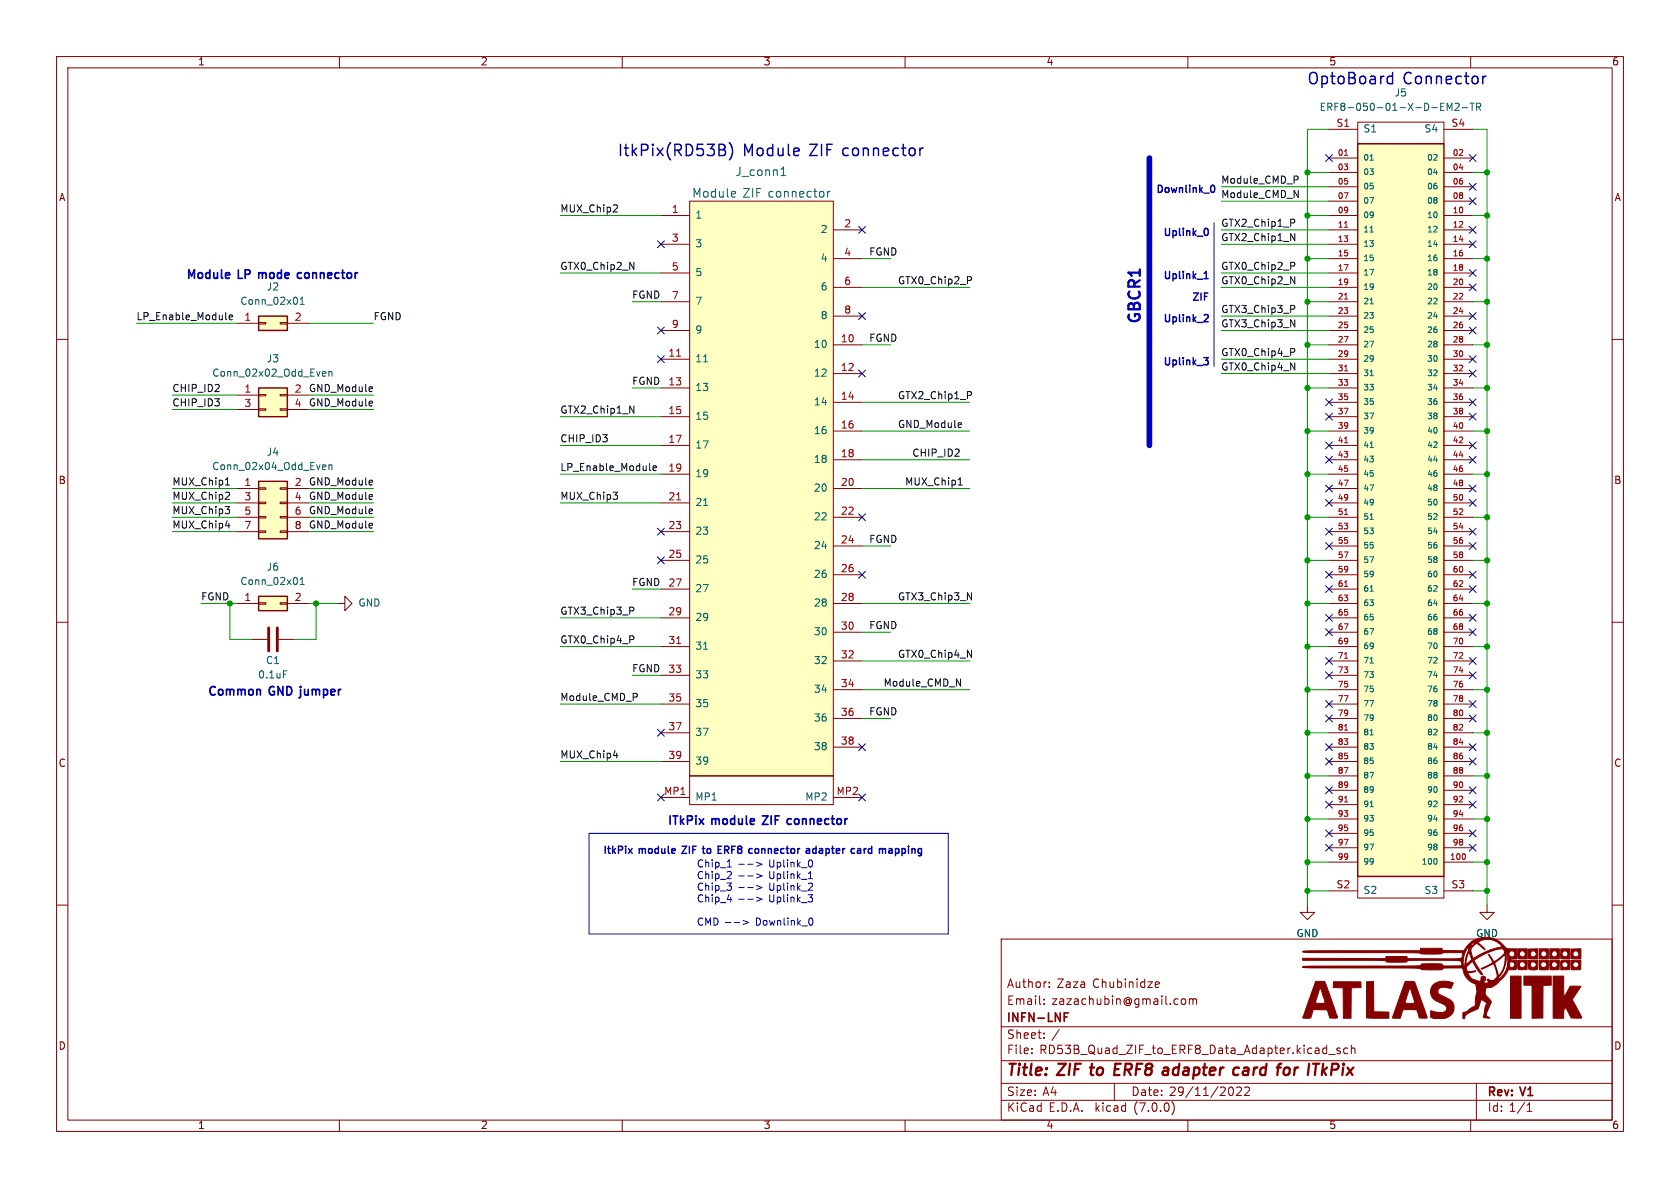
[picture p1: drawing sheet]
<svg xmlns="http://www.w3.org/2000/svg" width="297mm" height="210mm" viewBox="0 0 297 210" stroke-linecap="round" stroke-linejoin="round" font-family="sans-serif">
<g fill="none" stroke="#840000" stroke-width=".18">
<path d="M10 10h277v190h-277zM12 12h273v186h-273zM60 10v2M110 10v2M160 10v2M210 10v2M260 10v2M116.8 38.1h5.1M121.9 35.6h25.4v101.6h-25.4zM234.9 38.1h5.1M234.9 27.9h5.1M234.9 30.5h5.1"/>
<path d="M234.9 33h5.1M234.9 35.6h5.1M234.9 22.9h5.1M240 21.6h15.3v3.8h-15.3zM255.3 38.1h5M255.3 27.9h5M255.3 30.5h5M255.3 33h5M255.3 35.6h5M255.3 22.9h5M10 60h2M41.9 57.2h3.8"/>
<path d="M45.7 57h1.3v.3h-1.3zM49.5 57h1.3v.3h-1.3zM50.8 57.2h3.8M116.8 48.3h5.1M116.8 43.2h5.1M116.8 53.3h5.1M116.8 58.4h5.1M147.3 40.6h5.1M147.3 45.7h5.1M147.3 50.8h5.1M147.3 55.9h5.1M234.9 48.3h5.1"/>
<path d="M234.9 40.6h5.1M234.9 43.2h5.1M234.9 45.7h5.1M234.9 50.8h5.1M234.9 53.3h5.1M234.9 55.9h5.1M234.9 58.4h5.1M255.3 48.3h5M255.3 40.6h5M255.3 43.2h5M255.3 45.7h5M255.3 50.8h5"/>
<path d="M255.3 53.3h5M255.3 55.9h5M255.3 58.4h5M285 60h2M41.9 69.9h3.8M41.9 72.4h3.8M45.7 72.3h1.3v.2h-1.3zM45.7 69.7h1.3v.3h-1.3zM49.5 72.3h1.3v.2h-1.3zM49.5 69.7h1.3v.3h-1.3zM50.8 69.9h3.8M50.8 72.4h3.8"/>
<path d="M116.8 63.5h5.1M116.8 68.6h5.1M116.8 73.7h5.1M116.8 78.7h5.1M147.3 61h5.1M147.3 66h5.1M147.3 71.1h5.1M147.3 76.2h5.1M234.9 61h5.1M234.9 63.5h5.1M234.9 66h5.1M234.9 68.6h5.1"/>
<path d="M234.9 71.1h5.1M234.9 73.7h5.1M234.9 76.2h5.1M234.9 78.7h5.1M255.3 61h5M255.3 63.5h5M255.3 66h5M255.3 68.6h5M255.3 71.1h5M255.3 73.7h5M255.3 76.2h5M255.3 78.7h5"/>
<path d="M41.9 86.4h3.8M41.9 88.9h3.8M41.9 91.4h3.8M41.9 94h3.8M45.7 93.9h1.3v.2h-1.3zM45.7 91.3h1.3v.3h-1.3zM45.7 88.8h1.3v.2h-1.3zM45.7 86.2h1.3v.3h-1.3zM49.5 93.9h1.3v.2h-1.3zM49.5 91.3h1.3v.3h-1.3zM49.5 88.8h1.3v.2h-1.3zM49.5 86.2h1.3v.3h-1.3z"/>
<path d="M50.8 86.4h3.8M50.8 88.9h3.8M50.8 91.4h3.8M50.8 94h3.8M116.8 83.8h5.1M116.8 88.9h5.1M116.8 94h5.1M116.8 99.1h5.1M147.3 81.3h5.1M147.3 86.4h5.1M147.3 91.4h5.1M147.3 96.5h5.1"/>
<path d="M234.9 81.3h5.1M234.9 83.8h5.1M234.9 86.4h5.1M234.9 88.9h5.1M234.9 91.4h5.1M234.9 94h5.1M234.9 96.5h5.1M234.9 99.1h5.1M255.3 81.3h5M255.3 83.8h5M255.3 86.4h5M255.3 88.9h5"/>
<path d="M255.3 91.4h5M255.3 94h5M255.3 96.5h5M255.3 99.1h5M10 110h2M41.9 106.7h3.8M44.4 113h2.8M45.7 106.6h1.3v.2h-1.3zM49.3 113h2.8M49.5 106.6h1.3v.2h-1.3zM50.8 106.7h3.8M59.7 106.7h1.3v-1.3l1.2 1.3-1.2 1.3v-1.3"/>
<path d="M116.8 104.1h5.1M116.8 109.2h5.1M116.8 114.3h5.1M116.8 119.4h5.1M147.3 101.6h5.1M147.3 106.7h5.1M147.3 111.8h5.1M147.3 116.8h5.1M234.9 101.6h5.1M234.9 104.1h5.1M234.9 106.7h5.1M234.9 109.2h5.1"/>
<path d="M234.9 111.8h5.1M234.9 114.3h5.1M234.9 116.8h5.1M234.9 119.4h5.1M255.3 101.6h5M255.3 104.1h5M255.3 106.7h5M255.3 109.2h5M255.3 111.8h5M255.3 114.3h5M255.3 116.8h5M255.3 119.4h5"/>
<path d="M285 110h2M116.8 124.5h5.1M116.8 129.5h5.1M116.8 134.6h5.1M121.9 137.2h25.4v5h-25.4zM147.3 121.9h5.1M147.3 127h5.1M147.3 132.1h5.1M234.9 121.9h5.1M234.9 124.5h5.1M234.9 127h5.1M234.9 129.5h5.1"/>
<path d="M234.9 132.1h5.1M234.9 134.6h5.1M234.9 137.2h5.1M234.9 139.7h5.1M255.3 121.9h5M255.3 124.5h5M255.3 127h5M255.3 129.5h5M255.3 132.1h5M255.3 134.6h5M255.3 137.2h5M255.3 139.7h5"/>
<path d="M10 160h2M116.8 141h5.1M147.3 141h5.1M234.9 152.4h5.1M234.9 142.2h5.1M234.9 144.8h5.1M234.9 147.3h5.1M234.9 149.9h5.1M234.9 157.5h5.1M240 154.9h15.3v3.9h-15.3zM255.3 152.4h5M255.3 142.2h5"/>
<path d="M255.3 144.8h5M255.3 147.3h5M255.3 149.9h5M255.3 157.5h5M285 160h2M177 166h108v32h-108zM184.6 177.4v.2M184.6 176.6v.2M185.5 174.4v.2M185.5 173.6v.2M204.2 173.8l.2-.2h.3l.2 .2v.1l-.7 .2M204.2 174.3l.2 .3 .5-.1"/>
<path d="M208.9 176.7l.2-.1 .4 .1 .1 .6-.1 .2-.4 .1-.2-.2zM210.3 176.7l.4-.1 .2 .2M210.3 176.6v1M210.9 176.8l.2-.2h.4v1M210.9 176.8v.8M231.1 160v1.3h1.3l-1.3 1.3-1.2-1.3h1.2M262.9 160v1.3h1.3l-1.3 1.3-1.3-1.3h1.3M60 198v2M110 198v2M160 198v2M177 194.5h108M177 191.5h108"/>
<path d="M177 187.5h108M177 181.5h108M182.4 186.1v.2M182.4 185.3v.2M184.6 183.4v.2M184.6 182.6v.2M197 191.5v3M207.2 194.8a1.74 1.74 0 0 1 0 2.2M210 198v2M217.9 192.3l.1 .8-.1 .4-.2 .2M218.7 192.2h.5l.2 .1 .1 .3-1 1.1h1M220 192.3l.6-.1 .2 .1 .1 .3-.9 1.1h.9"/>
<path d="M234.9 186.4h1.1M236.9 185.3h-.4l-.2 .2 .1 .2 .5 .1v.4h-.6M238.3 185.3h-.5l-.3 .2v.5l.2 .2h.6M238.9 185.4l.2-.1h.4v1M238.9 184.8v1.5M260 198v2M261 191.5v6.5M270 196.5h.8M270 195.4l.4-.4v1.5"/>
</g>
<path d="M196.9 190h1M197.1 189h.6M197.2 188h.9M218.5 188.7l.6 .1M218.9 189.9l-.2 .1M219.8 189.4l-.1 .4 .2 .2M227.4 188.7l.5 .1 .1 .3v.6l-.5 .3M233.9 188l-.2 2M234 189.3l.4 .7M234.6 188.7l-.9 .8" fill="none" stroke="#840000" stroke-width=".4"/>
<path d="M188.1 179.8h.5" fill="none" stroke="#840000" stroke-width=".3"/>
<g fill="#ffffc2" stroke="#ffffc2" stroke-width=".18">
<path d="M121.9 35.6h25.4v101.6h-25.4z"/>
<path d="M45.7 68.6h5.1v5.1h-5.1z"/>
<path d="M45.7 55.9h5.1v2.5h-5.1z"/>
<path d="M45.7 85.1h5.1v10.2h-5.1z"/>
<path d="M240 25.4h15.3v129.5h-15.3z"/>
<path d="M45.7 105.4h5.1v2.6h-5.1z"/>
</g>
<g fill="none" stroke="#a90000" stroke-width=".18">
<path d="M237.7 27.5h.6M237.7 40.2h.6M237.7 52.9h.6M119.6 63h.7M237.7 65.6h.6M237.7 78.3h.6M119.6 88.4h.7M237.7 91h.6M119.6 113.8h.7M237.7 103.7h.6M237.7 116.4h.6M237.7 129.1h.6"/>
<path d="M237.7 141.8h.6"/>
</g>
<g fill="none" stroke="#006464" stroke-width=".18">
<path d="M254.7 19.5h.6M254.7 18.2h.6M255.8 19.5v-1.3l.5 1 .4-1v1.3M257.2 18.4l.5-.2 .3 .4-.8 .9h.8M258.5 19h1M259.9 18.2h.7M260.3 18.2v1.3M261 18.9h.7l.1-.2-.1-.3-.7-.2v1.3M261.3 18.9l.5 .6M129.8 33.8l.2 .4-.7 .1M130 34.8h-.2M138.1 31h.8"/>
<path d="M138.2 29.9l.3-.4v1.5M146.3 33.8v1M146.7 33.8l-.2 .1-.2 .2M53.1 53.8h.7M53.1 52.9l.3-.4v1.3M57.2 65.7h.3l.1 .3-.6 .1M57.5 66.4l-.3 .1M58.1 65.8l.2-.1h.3l.1 .8M58.1 65.7v.8M57.2 82.2h.3l.1 .3-.6 .1M57.5 83h-.3M58.1 82.2v.8"/>
<path d="M58.1 82.3l.2-.1h.3l.1 .8M50.1 118.6h.6M53.1 102.4l.3-.3v1.2M53.1 103.3h.7M254 151.9l.1 .2-.1 .6"/>
</g>
<path d="M240 25.4h15.3v129.5h-15.3zM45.7 55.9h5.1v2.5h-5.1zM45.7 68.6h5.1v5.1h-5.1zM45.7 85.1h5.1v10.2h-5.1zM45.7 105.4h5.1v2.6h-5.1z" fill="none" stroke="#840000" stroke-width=".25"/>
<g fill="#840000" stroke="#840000" stroke-width=".18">
<path d="M267 172.6h1.9v7.4h-1.9z"/>
<path d="M269.4 172.6h4.8v1.6h-1.4v5.8h-2v-5.8h-1.4z"/>
<path d="M235.8 173.5l4.8 .1v1h-1.7l-.1 5.4h-1.3l-.1-5.4h-1.7z"/>
<path d="M241.6 173.5h1.2l.1 5.4h2.6v1.1l-3.9-.1z"/>
<path d="M272.1 167.7h1.6v1.8h-1.6v-.9h.3a.55 .55 0 0 0 .8 .6 .55 .55 0 0 0 .1-1 .55 .55 0 0 0-.9 .4h-.3z"/>
<path d="M274 167.7h1.7v1.8h-1.7v-1h.3a.52 .52 0 0 0 .6 .6 .52 .52 0 0 0 .4-.8 .52 .52 0 0 0-.9 0l-.1 .2h-.3z"/>
<path d="M275.9 167.7h1.6v1.8l-1.6-.1v-.7h.2a.54 .54 0 0 0 .8 .4 .54 .54 0 0 0 .1-.9 .54 .54 0 0 0-.9 .3v.2h-.2z"/>
<path d="M274 169.8h1.7l-.1 1.6h-1.6v-.9h.3a.54 .54 0 0 0 .8 .5 .54 .54 0 0 0 .1-.9 .54 .54 0 0 0-.9 .2v.2h-.3z"/>
<path d="M275.9 169.9l.3-.1h1.3v1.6h-1.6v-.9h.2a.55 .55 0 0 0 .7 .6 .55 .55 0 0 0 .3-.9 .55 .55 0 0 0-.9 .1l-.1 .2h-.2z"/>
<path d="M268.3 169.8h1.7v1.6h-1.6l-.1-.9h.3a.54 .54 0 0 0 .6 .6 .54 .54 0 0 0 .4-.9 .54 .54 0 0 0-.9 0l-.1 .3h-.3z"/>
<path d="M268.3 167.7h1.7v1.8l-1.6-.1-.1-.7h.3a.55 .55 0 0 0 .6 .5 .55 .55 0 0 0 .4-.7 .55 .55 0 0 0-.7-.4l-.3 .6h-.3z"/>
<path d="M270.2 167.8l1.7-.1v1.8l-1.7-.1v-.8h.3a.55 .55 0 0 0 .8 .6 .55 .55 0 0 0 .1-.9 .55 .55 0 0 0-.9 .2v.1h-.3z"/>
<path d="M272.1 169.8h1.6v1.6h-1.5l-.1-.9h.3a.54 .54 0 0 0 .7 .5 .54 .54 0 0 0 .1-.9 .54 .54 0 0 0-.8 .3v.1h-.3z"/>
<path d="M277.7 167.8l1.8-.1v1.8l-1.7-.1-.1-.8h.3a.55 .55 0 0 0 .8 .6 .55 .55 0 0 0 .2-.9 .55 .55 0 0 0-.9 .2l-.1 .1h-.3z"/>
<path d="M277.7 169.8h1.8l-.1 1.6h-1.5l-.2-.9h.3a.53 .53 0 0 0 .7 .5 .53 .53 0 0 0 .4-.7 .54 .54 0 0 0-.6-.3 .54 .54 0 0 0-.5 .5h-.3z"/>
<path d="M270.2 169.8h1.7l-.2 1.6h-1.4l-.1-.9h.3a.54 .54 0 0 0 .6 .5 .54 .54 0 0 0 .5-.6 .55 .55 0 0 0-.6-.4 .55 .55 0 0 0-.5 .5h-.3z"/>
<path d="M274.6 172.6h1.8l.1 3.6 1.1-1.9 1.9 .1-1.6 2.3 1.8 3.2-2 .1-.9-1.9a1.05 1.05 0 0 0-.4 1.2v.7h-1.8z"/>
<path d="M253.3 174.1a3.5 3.5 0 0 1 3.6-.3l-.4 .9-.5-.1a1.36 1.36 0 0 0-1.8 .5v.4l.2 .2 1.2 .7a1.9 1.9 0 0 1 1.4 2.2 1.9 1.9 0 0 1-2.2 1.5l-1.2-.1-.7-.1v-1.2a3.7 3.7 0 0 0 2.6 .1l.3-.5a.87 .87 0 0 0-.8-.9l-.4-.1a1.94 1.94 0 0 1-1.3-3.2z"/>
<path d="M248.4 173.5h1.4l.3 .1 2.2 6.4h-1.4l-.4-1.4-1.2-.1h-1.3l-.4 1.5h-1.4l.9-2.6h2.5l.5-.1-.8-2.7-.9 2.8h-1.3z"/>
<path d="M232.6 173.5h1.6l2.3 6.3-.3 .2h-1.1l-.5-1.5h-2.4l-.4 1.3a2.06 2.06 0 0 1-1.5 .1l1-2.7h1.3a.6 .6 0 0 0 .8 .2l.8-.1v-.1l-.8-2.5-.8 2.5h-1.3z"/>
<path d="M230.3 168.2l2.6-.1h18.2v-.5h3.8l.1 .3 .2 .1 3.6 .1 .6-.9 .7 .1 .5-.5 .1-.1-.2-.1-.3 .3-.2 .3h-.6l.8-.7h.8l.4-.3-.5 .3-.7-.1a4.4 4.4 0 0 1 6.1 1.2l1.8 .1v1.8l-1.2 .1 .2 .1 1 .1v1.4l-.2 .2h-1.2a6.7 6.7 0 0 1-1.7 2.2 2.6 2.6 0 0 1-2.2 1 1.4 1.4 0 0 0 .5 2.1l.4 .4-1 2.4 .7 .5-1.2-.2 .2-.5a3.5 3.5 0 0 1 .5-2l-1-.6-.5 1.4-.3 .3a4.5 4.5 0 0 0-2.1 1.2l-.1 .5-.3-.1v-.8l.2-.3a2.34 2.34 0 0 0 1.4-.8l.6-.3 .1-1.4a3.4 3.4 0 0 0 0-2.4 3.2 3.2 0 0 1-2.3-2.9h-3.4l-.2 .1v.2h-.5l-3.3-.1a.85 .85 0 0 0-1-.1l-19.9-.2h28.9a.8 .8 0 0 0 .4 .8 .8 .8 0 0 0 .9-.1l.4-.1-1.4 .5a2.27 2.27 0 0 0 2.3 1.3l.2-.8a.45 .45 0 0 1 .6 .2 .69 .69 0 0 1-.3 .8l.5 .2 .4-.1-.1-.2h1.2l.3-.3-.5 .3h-1l-.2-.3 .3-.1a.77 .77 0 0 0 1.2-.1l.5 .1 .4-.3a3.6 3.6 0 0 0 1.2-2.1h.4v.2a.53 .53 0 0 0 .7 0 .53 .53 0 0 0 .1-.7 .53 .53 0 0 0-.8-.1v.6h-.4v-1.2l-.1-.9h.3v.1a.53 .53 0 0 0 .9 .4 .53 .53 0 0 0-.1-.9 .53 .53 0 0 0-.8 .4l-.5-.1a5.6 5.6 0 0 1-1.3 4.5h-.5l.1-.1a2.51 2.51 0 0 0-.3-2.2l-.2-.3-2.1 .9 1.8-1h.5l.8 2.1a4.1 4.1 0 0 0 1-3.5l-1.8 1.4h-.5l.2-.2-.1-.2-.6-1.2 .9 1.3a4.2 4.2 0 0 0 1.9-1.6l-.3-.7a10.4 10.4 0 0 0-5.1 2.1l1.5 2.5h-.2l-.3-.4-1.3-1.9-1.1 1-28.9-.1 .3-.1h1.7l18.4-.1a.46 .46 0 0 0 .6-.3h3.5a.72 .72 0 0 0 1 .4l2.6-.1-.1-.8-.4-.1h.8v.8l.2 .2 .1-.5 .3 .1 .9-.8-.5-1.2-.3 .7-.2 1.2h-.2l.1-.8 .5-1.5h.4l.5 1.4a14.3 14.3 0 0 1 5-2.1 2.88 2.88 0 0 0-4.2-.6l1.3 1.2-1.6-1.1a1.79 1.79 0 0 0-1 1.2h-.4v-.5a3 3 0 0 0-.9 2.3h-9.2h-.6l-.4 .3h-2.2h-1l-.5-.3h-.8h-13.7v-.4l14.7 .1v-.4h3.7l.1 .4h6.7a6.9 6.9 0 0 0 2.9-.2l.2-.9h-3.2l-.5 .1a5.7 5.7 0 0 1-2.5 .2l-2.4-.3h-10.8a70.2 70.2 0 0 1-8.9-.1z"/>
</g>
<path d="M47.5 111v4.1M49 111v4.1" fill="none" stroke="#840000" stroke-width=".51"/>
<g fill="none" stroke="#0f0f0f" stroke-width=".18">
<path d="M108.4 37.5h.8M109.1 36.3v.4M228.8 33.7l.7 1.2v-1.2M228.8 38.8l.1 .2-.1 .3M229.4 31.2l.1 .2-.1 .3M40.5 56.1l.6-.1v-.3h-.4l-.2 .2 .1 .6h.5M111.3 46.4l.8 1.2v-1.2M171.6 49l.2 .1-.2 .4M228.2 41.3l.7 1.3v-1.3M228.2 48.9l.7 1.3v-1.3M228.2 56.5l.7 1.3v-1.3M228.8 46.4l.1 .2-.1 .4"/>
<path d="M228.8 54l.1 .2-.1 .4M111.3 71.8l.8 1.2v-1.2M171.6 69.3l.2 .2-.2 .3M228.2 64.1l.7 1.3v-1.3M228.8 61.7l.1 .1-.1 .4M39.8 89.5h.8l-.4 .5M39.8 88.3h.8M39.9 85.7h.7M39.9 92.9h.7M40.5 90.1v.6M40.5 87.1v.4M108.4 87h.8l-.5 .5"/>
<path d="M109.1 87.6v.6M115.4 82.8l.7-.1-.1-.3-.4-.1-.2 .2 .1 .6h.5M169.4 85.7h.7M111.9 112.5l.2 .1-.2 .4M111.9 107.4l.2 .2-.2 .3M171 104.8l.8 1.3v-1.3M171 114.9l.8 1.3v-1.3M108.4 133.6h.8M112.5 122.6l.2 .2-.2 .4M169.1 120l.7 1.3v-1.3"/>
</g>
<path d="M53.1 48.2h-.2l-.3 .3v.6l.5 .1M134.8 144.2h1l-1 1.5h1M139.2 145.6l.5 .1M139.7 144.7l-.5 .2" fill="none" stroke="#0000c2" stroke-width=".3"/>
<g fill="none" stroke="#0000c2" stroke-width=".18">
<path d="M214.6 39.4v25.4M104.1 147.3h63.5v17.8h-63.5zM128.6 153.3h.7M128.6 159h.8M133.7 152.4l1 .4-1 .3M133.7 154.5l1 .3-1 .4M133.7 156.5l1 .4-1 .4M133.7 158.6l1 .4-1 .3M142.9 158.2h.7l-.4 .5M142.9 155.3h.7M143.3 154.1v1.2M143.4 156.1l.2 .3v.3l-.7 .7h.7"/>
<path d="M143.4 158.7l.2 .2v.3l-.2 .2M143.5 152.1l.1 .4-.1 .7M131.4 162.7l1 .4-1 .3M143.3 162.3a.68 .68 0 0 1 .4 .6 .68 .68 0 0 1-.4 .7"/>
</g>
<g fill="none" stroke="#0000c2" stroke-width=".25">
<path d="M128.9 25.2a2.29 2.29 0 0 1 0 3.1M212.9 49.3h.7M120.5 149.6h.9l-.9 1.3h.9M124.1 150h.5M124.3 150.7l.3 .2M127 149.6h.6M127 150.9h.6M133.5 150.1v.6M144.2 150h-.3l-.2 .2v.5l.5 .2M151.6 150.1h.5l.1 .8M152.2 150.3l-.5 .1-.1 .2 .1 .3 .5-.1M157.1 150.7l.2 .2 .4-.1"/>
<path d="M157.2 150.1h.4l.1 .8M157.7 150.3l-.4 .1-.2 .2"/>
</g>
<path d="M203.2 27.9v50.8" fill="none" stroke="#0000c2" stroke-width="1"/>
<g fill="none" stroke="#009600" stroke-width=".18">
<path d="M99.1 38.1h17.7M215.9 35.6h19M215.9 33h19M231.1 38.1h3.8M231.1 30.5h3.8M234.9 22.9h-3.8v137.1M260.3 38.1h2.6M260.3 22.9h2.6v137.1M260.3 30.5h2.6M24.1 57.2h17.8M54.6 57.2h11.4M99.1 48.3h17.7"/>
<path d="M111.8 53.3h5M152.4 50.8h19M152.4 45.7h5.1M215.9 43.2h19M215.9 40.6h19M215.9 55.9h19M215.9 58.4h19M215.9 50.8h19M215.9 48.3h19M231.1 45.7h3.8M231.1 53.3h3.8M260.3 45.7h2.6"/>
<path d="M260.3 53.3h2.6M30.5 69.9h11.4M30.5 72.4h11.4M54.6 69.9h11.4M54.6 72.4h11.4M99.1 73.7h17.7M99.1 78.7h17.7M111.8 68.6h5M152.4 76.2h19M152.4 71.1h19M152.4 61h5.1M215.9 66h19"/>
<path d="M215.9 63.5h19M231.1 76.2h3.8M231.1 61h3.8M231.1 68.6h3.8M260.3 76.2h2.6M260.3 61h2.6M260.3 68.6h2.6M30.5 86.4h11.4M30.5 88.9h11.4M30.5 91.4h11.4M30.5 94h11.4M54.6 86.4h11.4"/>
<path d="M54.6 88.9h11.4M54.6 91.4h11.4M54.6 94h11.4M99.1 88.9h17.7M99.1 83.8h17.7M152.4 81.3h19M152.4 96.5h5.1M152.4 86.4h19M231.1 91.4h3.8M231.1 83.8h3.8M231.1 99.1h3.8M260.3 91.4h2.6"/>
<path d="M260.3 83.8h2.6M260.3 99.1h2.6M35.6 106.7h6.3M40.6 106.7v6.3h3.8M54.6 106.7h5.1M55.9 106.7v6.3h-3.8M99.1 114.3h17.7M99.1 109.2h17.7M111.8 119.4h5M111.8 104.1h5M152.4 106.7h19M152.4 111.8h5.1"/>
<path d="M152.4 116.8h19M231.1 106.7h3.8M231.1 114.3h3.8M260.3 106.7h2.6M260.3 114.3h2.6M99.1 124.5h17.7M99.1 134.6h17.7M152.4 121.9h19M152.4 127h5.1M231.1 121.9h3.8M231.1 137.2h3.8M231.1 129.5h3.8"/>
<path d="M260.3 121.9h2.6M260.3 137.2h2.6M260.3 129.5h2.6M231.1 144.8h3.8M231.1 152.4h3.8M231.1 157.5h3.8M260.3 144.8h2.6M260.3 152.4h2.6M260.3 157.5h2.6"/>
</g>
<g fill="none" stroke="#000084" stroke-width=".18">
<path d="M234.3 27.3l1.3 1.2M235.6 27.3l-1.3 1.2M259.7 35l1.3 1.2M259.7 27.3l1.3 1.2M259.7 32.4l1.3 1.2M261 32.4l-1.3 1.2M261 35l-1.3 1.2M261 27.3l-1.3 1.2M116.2 42.6l1.2 1.2M116.2 57.8l1.2 1.2M117.4 42.6l-1.2 1.2M117.4 57.8l-1.2 1.2"/>
<path d="M151.8 55.3l1.2 1.2M151.8 40l1.2 1.2M153 55.3l-1.2 1.2M153 40l-1.2 1.2M259.7 42.6l1.3 1.2M259.7 40l1.3 1.2M259.7 55.3l1.3 1.2M259.7 57.8l1.3 1.2M259.7 50.2l1.3 1.2M259.7 47.7l1.3 1.2M261 55.3l-1.3 1.2M261 42.6l-1.3 1.2"/>
<path d="M261 40l-1.3 1.2M261 47.7l-1.3 1.2M261 57.8l-1.3 1.2M261 50.2l-1.3 1.2M116.2 62.9l1.2 1.2M117.4 62.9l-1.2 1.2M151.8 65.4l1.2 1.2M153 65.4l-1.2 1.2M234.3 78.1l1.3 1.2M234.3 70.5l1.3 1.2M234.3 73.1l1.3 1.2M235.6 78.1l-1.3 1.2"/>
<path d="M235.6 70.5l-1.3 1.2M235.6 73.1l-1.3 1.2M259.7 73.1l1.3 1.2M259.7 78.1l1.3 1.2M259.7 65.4l1.3 1.2M259.7 62.9l1.3 1.2M259.7 70.5l1.3 1.2M261 73.1l-1.3 1.2M261 78.1l-1.3 1.2M261 70.5l-1.3 1.2M261 65.4l-1.3 1.2M261 62.9l-1.3 1.2"/>
<path d="M116.2 98.5l1.2 1.2M116.2 93.4l1.2 1.2M117.4 98.5l-1.2 1.2M117.4 93.4l-1.2 1.2M151.8 90.8l1.2 1.2M153 90.8l-1.2 1.2M234.3 95.9l1.3 1.2M234.3 85.8l1.3 1.2M234.3 80.7l1.3 1.2M234.3 93.4l1.3 1.2M234.3 88.3l1.3 1.2M235.6 95.9l-1.3 1.2"/>
<path d="M235.6 85.8l-1.3 1.2M235.6 80.7l-1.3 1.2M235.6 88.3l-1.3 1.2M235.6 93.4l-1.3 1.2M259.7 88.3l1.3 1.2M259.7 80.7l1.3 1.2M259.7 85.8l1.3 1.2M259.7 95.9l1.3 1.2M259.7 93.4l1.3 1.2M261 88.3l-1.3 1.2M261 80.7l-1.3 1.2M261 85.8l-1.3 1.2"/>
<path d="M261 95.9l-1.3 1.2M261 93.4l-1.3 1.2M151.8 101l1.2 1.2M153 101l-1.2 1.2M234.3 101l1.3 1.2M234.3 103.5l1.3 1.2M234.3 118.8l1.3 1.2M234.3 116.2l1.3 1.2M234.3 108.6l1.3 1.2M234.3 111.2l1.3 1.2M235.6 103.5l-1.3 1.2M235.6 101l-1.3 1.2"/>
<path d="M235.6 118.8l-1.3 1.2M235.6 116.2l-1.3 1.2M235.6 108.6l-1.3 1.2M235.6 111.2l-1.3 1.2M259.7 111.2l1.3 1.2M259.7 108.6l1.3 1.2M259.7 103.5l1.3 1.2M259.7 118.8l1.3 1.2M259.7 116.2l1.3 1.2M259.7 101l1.3 1.2M261 108.6l-1.3 1.2M261 101l-1.3 1.2"/>
<path d="M261 111.2l-1.3 1.2M261 103.5l-1.3 1.2M261 116.2l-1.3 1.2M261 118.8l-1.3 1.2M116.2 128.9l1.2 1.2M117.4 128.9l-1.2 1.2M151.8 131.5l1.2 1.2M153 131.5l-1.2 1.2M234.3 134l1.3 1.2M234.3 126.4l1.3 1.2M234.3 139.1l1.3 1.2M234.3 131.5l1.3 1.2"/>
<path d="M234.3 123.9l1.3 1.2M235.6 134l-1.3 1.2M235.6 126.4l-1.3 1.2M235.6 139.1l-1.3 1.2M235.6 131.5l-1.3 1.2M235.6 123.9l-1.3 1.2M259.7 134l1.3 1.2M259.7 126.4l1.3 1.2M259.7 131.5l1.3 1.2M259.7 123.9l1.3 1.2M259.7 139.1l1.3 1.2M261 134l-1.3 1.2"/>
<path d="M261 126.4l-1.3 1.2M261 131.5l-1.3 1.2M261 123.9l-1.3 1.2M261 139.1l-1.3 1.2M116.2 140.4l1.2 1.2M117.4 140.4l-1.2 1.2M151.8 140.4l1.2 1.2M153 140.4l-1.2 1.2M234.3 146.7l1.3 1.2M234.3 149.3l1.3 1.2M234.3 141.6l1.3 1.2M235.6 146.7l-1.3 1.2"/>
<path d="M235.6 149.3l-1.3 1.2M235.6 141.6l-1.3 1.2M259.7 146.7l1.3 1.2M259.7 149.3l1.3 1.2M259.7 141.6l1.3 1.2M261 146.7l-1.3 1.2M261 149.3l-1.3 1.2M261 141.6l-1.3 1.2"/>
</g>
<g fill="#009600" stroke="#009600" stroke-width=".18">
<circle cx="231.1" cy="83.8" r=".46"/>
<circle cx="231.1" cy="61" r=".46"/>
<circle cx="231.1" cy="76.2" r=".46"/>
<circle cx="231.1" cy="68.6" r=".46"/>
<circle cx="231.1" cy="30.5" r=".46"/>
<circle cx="231.1" cy="38.1" r=".46"/>
<circle cx="231.1" cy="45.7" r=".46"/>
<circle cx="40.6" cy="106.7" r=".46"/>
<circle cx="55.9" cy="106.7" r=".46"/>
<circle cx="231.1" cy="53.3" r=".46"/>
<circle cx="262.9" cy="91.4" r=".46"/>
<circle cx="262.9" cy="83.8" r=".46"/>
<circle cx="262.9" cy="76.2" r=".46"/>
<circle cx="262.9" cy="61" r=".46"/>
<circle cx="262.9" cy="68.6" r=".46"/>
<circle cx="262.9" cy="106.7" r=".46"/>
<circle cx="231.1" cy="91.4" r=".46"/>
<circle cx="262.9" cy="114.3" r=".46"/>
<circle cx="262.9" cy="121.9" r=".46"/>
<circle cx="262.9" cy="99.1" r=".46"/>
<circle cx="231.1" cy="114.3" r=".46"/>
<circle cx="262.9" cy="137.2" r=".46"/>
<circle cx="262.9" cy="144.8" r=".46"/>
<circle cx="262.9" cy="129.5" r=".46"/>
<circle cx="262.9" cy="157.5" r=".46"/>
<circle cx="262.9" cy="152.4" r=".46"/>
<circle cx="231.1" cy="137.2" r=".46"/>
<circle cx="231.1" cy="129.5" r=".46"/>
<circle cx="231.1" cy="99.1" r=".46"/>
<circle cx="231.1" cy="106.7" r=".46"/>
<circle cx="231.1" cy="121.9" r=".46"/>
<circle cx="231.1" cy="157.5" r=".46"/>
<circle cx="231.1" cy="144.8" r=".46"/>
<circle cx="231.1" cy="152.4" r=".46"/>
<circle cx="262.9" cy="45.7" r=".46"/>
<circle cx="262.9" cy="38.1" r=".46"/>
<circle cx="262.9" cy="53.3" r=".46"/>
<circle cx="262.9" cy="30.5" r=".46"/>
</g>
<g font-size="2.8" fill="#0000c2">
<text x="231.1" y="15.2">OptoBoard</text>
<text x="248.1" y="15.2">Connector</text>
<text x="109.2" y="27.9">ItkPix(RD53B)</text>
<text x="131.4" y="27.9">Module</text>
<text x="143.3" y="27.9">ZIF connector</text>
<text x="201.9" y="57.2" transform="rotate(-90 201.9 57.2)">GBCR1</text>
</g>
<g font-size="2.8" fill="#840000">
<text x="178" y="190.8">Title:</text>
<text x="187.1" y="190.8">ZIF to</text>
<text x="198.3" y="190.8">ERF8 adapter</text>
<text x="220.5" y="190.8">card</text>
<text x="228.9" y="190.8">for</text>
<text x="234.9" y="190.8">ITkPix</text>
</g>
<g font-size="2.1" fill="#006464">
<text x="122.3" y="35.2">Module</text>
<text x="130" y="31.4">J_conn1</text>
<text x="131.3" y="35.2">ZIF connector</text>
</g>
<g font-size="2.1" fill="#0000c2">
<text x="33" y="49.5">Module</text>
<text x="42.2" y="49.5">LP mode</text>
<text x="53.6" y="49.5">connector</text>
<text x="36.8" y="123.2">Common</text>
<text x="47.8" y="123.2">GND jumper</text>
<text x="118.1" y="146.1">ITkPix</text>
<text x="126" y="146.1">module</text>
<text x="135.5" y="146.1">ZIF</text>
<text x="140.2" y="146.1">connector</text>
</g>
<g font-size="2.1" fill="#840000">
<text x="178" y="177.9">Email:</text>
<text x="178" y="174.9">Author:</text>
<text x="185.9" y="177.9">zazachubin@gmail.com</text>
<text x="186.8" y="174.9">Zaza</text>
<text x="193.2" y="174.9">Chubinidze</text>
<text x="178" y="183.9">Sheet:</text>
<text x="178" y="181.1">INFN-LNF</text>
<text x="185.9" y="183.9">/</text>
<text x="178" y="186.6">File:</text>
<text x="183.8" y="186.6">RD53B_Quad_ZIF_to_ERF8_Data_Adapter.kicad_sch</text>
<text x="178" y="196.8">KiCad</text>
<text x="178" y="194">Size:</text>
<text x="184.3" y="194">A4</text>
<text x="185.4" y="196.8">E.D.A.</text>
<text x="193.7" y="196.8">kicad</text>
<text x="200" y="194">Date:</text>
<text x="200.6" y="196.8">(7.0.0)</text>
<text x="206.7" y="194">29/11/2022</text>
<text x="263" y="194.2">Rev:</text>
<text x="263" y="196.8">Id: 1/1</text>
<text x="269" y="194.2">V1</text>
</g>
<g font-size="1.8" fill="#840000">
<text x="35" y="11.8">1</text>
<text x="85" y="11.8">2</text>
<text x="135" y="11.8">3</text>
<text x="185" y="11.8">4</text>
<text x="235" y="11.8">5</text>
<text x="285" y="11.8">6</text>
<text x="10.4" y="35.8">A</text>
<text x="285.4" y="35.8">A</text>
<text x="10.3" y="85.8">B</text>
<text x="285.3" y="85.8">B</text>
<text x="10.3" y="135.8">C</text>
<text x="285.3" y="135.8">C</text>
<text x="10.3" y="185.8">D</text>
<text x="285.3" y="185.8">D</text>
<text x="35" y="199.8">1</text>
<text x="85" y="199.8">2</text>
<text x="135" y="199.8">3</text>
<text x="185" y="199.8">4</text>
<text x="235" y="199.8">5</text>
<text x="285" y="199.8">6</text>
</g>
<g font-size="1.8" fill="#006464">
<text x="246.5" y="17.3">J5</text>
<text x="233.2" y="19.9">ERF8-050-01-X-D-EM2-TR</text>
<text x="241" y="23.7">S1</text>
<text x="251.7" y="23.7">S4</text>
<text x="122.9" y="38.9">1</text>
<text x="145" y="41.5">2</text>
<text x="122.9" y="44">3</text>
<text x="145" y="46.5">4</text>
<text x="47.1" y="51.6">J2</text>
<text x="122.9" y="49.1">5</text>
<text x="145" y="51.6">6</text>
<text x="42.4" y="54.2">Conn_02x01</text>
<text x="122.9" y="54.2">7</text>
<text x="122.9" y="59.2">9</text>
<text x="145" y="56.7">8</text>
<text x="47.1" y="64.3">J3</text>
<text x="122.9" y="64.3">11</text>
<text x="143.8" y="61.8">10</text>
<text x="37.5" y="66.9">Conn_02x02_Odd_Even</text>
<text x="122.9" y="69.4">13</text>
<text x="143.8" y="66.9">12</text>
<text x="143.8" y="71.9">14</text>
<text x="122.9" y="74.5">15</text>
<text x="143.8" y="77">16</text>
<text x="37.5" y="83.4">Conn_02x04_Odd_Even</text>
<text x="47.1" y="80.8">J4</text>
<text x="122.9" y="79.6">17</text>
<text x="143.8" y="82.1">18</text>
<text x="122.9" y="84.6">19</text>
<text x="122.9" y="89.7">21</text>
<text x="143.8" y="87.2">20</text>
<text x="122.9" y="94.8">23</text>
<text x="143.8" y="92.3">22</text>
<text x="47.1" y="101.2">J6</text>
<text x="122.9" y="99.9">25</text>
<text x="143.8" y="97.3">24</text>
<text x="42.4" y="103.7">Conn_02x01</text>
<text x="63.3" y="107.5">GND</text>
<text x="122.9" y="105">27</text>
<text x="143.8" y="102.4">26</text>
<text x="143.8" y="107.5">28</text>
<text x="122.9" y="110">29</text>
<text x="143.8" y="112.6">30</text>
<text x="47" y="117.7">C1</text>
<text x="122.9" y="115.1">31</text>
<text x="143.8" y="117.7">32</text>
<text x="45.6" y="120.2">0.1uF</text>
<text x="122.9" y="120.2">33</text>
<text x="122.9" y="125.3">35</text>
<text x="143.8" y="122.7">34</text>
<text x="122.9" y="130.4">37</text>
<text x="143.8" y="127.8">36</text>
<text x="122.9" y="135.4">39</text>
<text x="143.8" y="132.9">38</text>
<text x="122.9" y="141.8">MP1</text>
<text x="142.2" y="141.8">MP2</text>
<text x="241" y="158.3">S2</text>
<text x="251.7" y="158.3">S3</text>
<text x="229.1" y="165.9">GND</text>
<text x="260.9" y="165.9">GND</text>
</g>
<g font-size="1.8" fill="#a90000">
<text x="236.2" y="22.6">S1</text>
<text x="256.5" y="22.6">S4</text>
<text x="118.7" y="37.8">1</text>
<text x="149.2" y="40.4">2</text>
<text x="118.7" y="42.9">3</text>
<text x="149.2" y="45.5">4</text>
<text x="118.7" y="48">5</text>
<text x="118.7" y="53.1">7</text>
<text x="149.2" y="50.5">6</text>
<text x="43.1" y="56.9">1</text>
<text x="52" y="56.9">2</text>
<text x="118.7" y="58.2">9</text>
<text x="149.2" y="55.6">8</text>
<text x="118.1" y="63.2">11</text>
<text x="148.6" y="60.7">10</text>
<text x="148.6" y="65.8">12</text>
<text x="43.1" y="69.6">1</text>
<text x="52" y="69.6">2</text>
<text x="118.1" y="68.3">13</text>
<text x="148.6" y="70.9">14</text>
<text x="43.1" y="72.1">3</text>
<text x="52" y="72.1">4</text>
<text x="118.1" y="73.4">15</text>
<text x="148.6" y="75.9">16</text>
<text x="118.1" y="78.5">17</text>
<text x="118.1" y="83.6">19</text>
<text x="148.6" y="81">18</text>
<text x="43.1" y="86.1">1</text>
<text x="43.1" y="88.6">3</text>
<text x="52" y="86.1">2</text>
<text x="52" y="88.6">4</text>
<text x="118.1" y="88.6">21</text>
<text x="148.6" y="86.1">20</text>
<text x="43.1" y="91.2">5</text>
<text x="43.1" y="93.7">7</text>
<text x="52" y="91.2">6</text>
<text x="52" y="93.7">8</text>
<text x="118.1" y="93.7">23</text>
<text x="148.6" y="91.2">22</text>
<text x="118.1" y="98.8">25</text>
<text x="148.6" y="96.3">24</text>
<text x="148.6" y="101.3">26</text>
<text x="43.1" y="106.4">1</text>
<text x="52" y="106.4">2</text>
<text x="118.1" y="103.9">27</text>
<text x="148.6" y="106.4">28</text>
<text x="118.1" y="109">29</text>
<text x="148.6" y="111.5">30</text>
<text x="118.1" y="114">31</text>
<text x="118.1" y="119.1">33</text>
<text x="148.6" y="116.6">32</text>
<text x="118.1" y="124.2">35</text>
<text x="148.6" y="121.7">34</text>
<text x="118.1" y="129.3">37</text>
<text x="148.6" y="126.7">36</text>
<text x="148.6" y="131.8">38</text>
<text x="118.1" y="134.4">39</text>
<text x="117.4" y="140.7">MP1</text>
<text x="147.8" y="140.7">MP2</text>
<text x="236.2" y="157.2">S2</text>
<text x="256.5" y="157.2">S3</text>
</g>
<g font-size="1.8" fill="#0000c2">
<text x="204.5" y="34.3">Downlink_0</text>
<text x="205.7" y="41.9">Uplink_0</text>
<text x="205.7" y="49.5">Uplink_1</text>
<text x="210.8" y="53.3">ZIF</text>
<text x="205.7" y="57.2">Uplink_2</text>
<text x="205.7" y="64.8">Uplink_3</text>
<text x="106.7" y="151.1">ItkPix</text>
<text x="113.1" y="151.1">module</text>
<text x="121.1" y="151.1">ZIF</text>
<text x="123.2" y="153.5">Chip_1</text>
<text x="123.2" y="155.6">Chip_2</text>
<text x="125.2" y="151.1">to</text>
<text x="128.2" y="151.1">ERF8</text>
<text x="130.4" y="153.5">--&gt;</text>
<text x="130.4" y="155.6">--&gt;</text>
<text x="134" y="151.1">connector</text>
<text x="136" y="153.5">Uplink_0</text>
<text x="136" y="155.6">Uplink_1</text>
<text x="144.6" y="151.1">adapter</text>
<text x="152.9" y="151.1">card</text>
<text x="158.2" y="151.1">mapping</text>
<text x="123.2" y="157.7">Chip_3</text>
<text x="123.2" y="159.7">Chip_4</text>
<text x="130.4" y="157.7">--&gt;</text>
<text x="130.4" y="159.7">--&gt;</text>
<text x="136" y="157.7">Uplink_2</text>
<text x="136" y="159.7">Uplink_3</text>
<text x="123.2" y="163.8">CMD --&gt;</text>
<text x="133.7" y="163.8">Downlink_0</text>
</g>
<g font-size="1.8" fill="#0f0f0f">
<text x="215.9" y="35.2">Module_CMD_N</text>
<text x="215.9" y="32.7">Module_CMD_P</text>
<text x="99.1" y="37.8">MUX_Chip2</text>
<text x="215.9" y="40.3">GTX2_Chip1_P</text>
<text x="99.1" y="47.9">GTX0_Chip2_N</text>
<text x="153.7" y="45.4">FGND</text>
<text x="215.9" y="42.8">GTX2_Chip1_N</text>
<text x="215.9" y="47.9">GTX0_Chip2_P</text>
<text x="111.8" y="53">FGND</text>
<text x="158.7" y="50.5">GTX0_Chip2_P</text>
<text x="215.9" y="50.5">GTX0_Chip2_N</text>
<text x="24.1" y="56.8">LP_Enable_Module</text>
<text x="66" y="56.8">FGND</text>
<text x="215.9" y="58.1">GTX3_Chip3_N</text>
<text x="215.9" y="55.5">GTX3_Chip3_P</text>
<text x="153.7" y="60.6">FGND</text>
<text x="215.9" y="65.7">GTX0_Chip4_N</text>
<text x="215.9" y="63.2">GTX0_Chip4_P</text>
<text x="30.5" y="69.5">CHIP_ID2</text>
<text x="54.6" y="69.5">GND_Module</text>
<text x="111.8" y="68.2">FGND</text>
<text x="158.7" y="70.8">GTX2_Chip1_P</text>
<text x="30.5" y="72">CHIP_ID3</text>
<text x="54.6" y="72">GND_Module</text>
<text x="99.1" y="73.3">GTX2_Chip1_N</text>
<text x="158.7" y="75.9">GND_Module</text>
<text x="99.1" y="78.4">CHIP_ID3</text>
<text x="99.1" y="83.5">LP_Enable_Module</text>
<text x="161.3" y="80.9">CHIP_ID2</text>
<text x="30.5" y="88.6">MUX_Chip2</text>
<text x="30.5" y="86">MUX_Chip1</text>
<text x="54.6" y="88.6">GND_Module</text>
<text x="54.6" y="86">GND_Module</text>
<text x="99.1" y="88.6">MUX_Chip3</text>
<text x="160" y="86">MUX_Chip1</text>
<text x="30.5" y="91.1">MUX_Chip3</text>
<text x="30.5" y="93.6">MUX_Chip4</text>
<text x="54.6" y="91.1">GND_Module</text>
<text x="54.6" y="93.6">GND_Module</text>
<text x="153.7" y="96.2">FGND</text>
<text x="35.6" y="106.3">FGND</text>
<text x="111.8" y="103.8">FGND</text>
<text x="158.7" y="106.3">GTX3_Chip3_N</text>
<text x="99.1" y="114">GTX0_Chip4_P</text>
<text x="99.1" y="108.9">GTX3_Chip3_P</text>
<text x="153.7" y="111.4">FGND</text>
<text x="111.8" y="119">FGND</text>
<text x="158.7" y="116.5">GTX0_Chip4_N</text>
<text x="99.1" y="124.1">Module_CMD_P</text>
<text x="156.2" y="121.6">Module_CMD_N</text>
<text x="153.7" y="126.7">FGND</text>
<text x="99.1" y="134.3">MUX_Chip4</text>
</g>
<g font-size="1.4" fill="#a90000">
<text x="236.4" y="27.7">01</text>
<text x="256.8" y="27.7">02</text>
<text x="236.4" y="30.2">03</text>
<text x="236.4" y="32.8">05</text>
<text x="236.4" y="35.3">07</text>
<text x="256.8" y="30.2">04</text>
<text x="256.8" y="32.8">06</text>
<text x="256.8" y="35.3">08</text>
<text x="236.4" y="37.8">09</text>
<text x="236.4" y="40.4">11</text>
<text x="256.8" y="37.8">10</text>
<text x="256.8" y="40.4">12</text>
<text x="236.4" y="42.9">13</text>
<text x="236.4" y="45.5">15</text>
<text x="256.8" y="42.9">14</text>
<text x="256.8" y="45.5">16</text>
<text x="236.4" y="48">17</text>
<text x="236.4" y="50.5">19</text>
<text x="236.4" y="53.1">21</text>
<text x="256.8" y="48">18</text>
<text x="256.8" y="50.5">20</text>
<text x="256.8" y="53.1">22</text>
<text x="236.4" y="55.6">23</text>
<text x="236.4" y="58.2">25</text>
<text x="256.8" y="55.6">24</text>
<text x="256.8" y="58.2">26</text>
<text x="236.4" y="60.7">27</text>
<text x="236.4" y="63.2">29</text>
<text x="236.4" y="65.8">31</text>
<text x="256.8" y="60.7">28</text>
<text x="256.8" y="63.2">30</text>
<text x="256.8" y="65.8">32</text>
<text x="236.4" y="68.3">33</text>
<text x="236.4" y="70.9">35</text>
<text x="256.8" y="68.3">34</text>
<text x="256.8" y="70.9">36</text>
<text x="236.4" y="73.4">37</text>
<text x="236.4" y="75.9">39</text>
<text x="256.8" y="73.4">38</text>
<text x="256.8" y="75.9">40</text>
<text x="236.4" y="78.5">41</text>
<text x="236.4" y="81">43</text>
<text x="236.4" y="83.6">45</text>
<text x="256.8" y="78.5">42</text>
<text x="256.8" y="81">44</text>
<text x="256.8" y="83.6">46</text>
<text x="236.4" y="86.1">47</text>
<text x="236.4" y="88.6">49</text>
<text x="256.8" y="86.1">48</text>
<text x="256.8" y="88.6">50</text>
<text x="236.4" y="91.2">51</text>
<text x="236.4" y="93.7">53</text>
<text x="256.8" y="91.2">52</text>
<text x="256.8" y="93.7">54</text>
<text x="236.4" y="96.3">55</text>
<text x="236.4" y="98.8">57</text>
<text x="236.4" y="101.3">59</text>
<text x="256.8" y="96.3">56</text>
<text x="256.8" y="98.8">58</text>
<text x="256.8" y="101.3">60</text>
<text x="236.4" y="103.9">61</text>
<text x="236.4" y="106.4">63</text>
<text x="256.8" y="103.9">62</text>
<text x="256.8" y="106.4">64</text>
<text x="236.4" y="109">65</text>
<text x="236.4" y="111.5">67</text>
<text x="256.8" y="109">66</text>
<text x="256.8" y="111.5">68</text>
<text x="236.4" y="114">69</text>
<text x="236.4" y="116.6">71</text>
<text x="236.4" y="119.1">73</text>
<text x="256.8" y="114">70</text>
<text x="256.8" y="116.6">72</text>
<text x="256.8" y="119.1">74</text>
<text x="236.4" y="121.7">75</text>
<text x="236.4" y="124.2">77</text>
<text x="256.8" y="121.7">76</text>
<text x="256.8" y="124.2">78</text>
<text x="236.4" y="126.7">79</text>
<text x="236.4" y="129.3">81</text>
<text x="236.4" y="131.8">83</text>
<text x="256.8" y="126.7">80</text>
<text x="256.8" y="129.3">82</text>
<text x="256.8" y="131.8">84</text>
<text x="236.4" y="134.4">85</text>
<text x="236.4" y="136.9">87</text>
<text x="256.8" y="134.4">86</text>
<text x="256.8" y="136.9">88</text>
<text x="236.4" y="139.4">89</text>
<text x="236.4" y="142">91</text>
<text x="256.8" y="139.4">90</text>
<text x="256.8" y="142">92</text>
<text x="236.4" y="144.5">93</text>
<text x="236.4" y="147.1">95</text>
<text x="236.4" y="149.6">97</text>
<text x="256.8" y="144.5">94</text>
<text x="256.8" y="147.1">96</text>
<text x="256.8" y="149.6">98</text>
<text x="236.4" y="152.1">99</text>
<text x="256.3" y="152.1">100</text>
</g>
<g font-size="1.4" fill="#006464">
<text x="241" y="28.6">01</text>
<text x="252.1" y="28.6">02</text>
<text x="241" y="31.2">03</text>
<text x="241" y="33.7">05</text>
<text x="252.1" y="31.2">04</text>
<text x="252.1" y="33.7">06</text>
<text x="241" y="36.3">07</text>
<text x="241" y="38.8">09</text>
<text x="241" y="41.3">11</text>
<text x="252.1" y="36.3">08</text>
<text x="252.1" y="38.8">10</text>
<text x="252.1" y="41.3">12</text>
<text x="241" y="43.9">13</text>
<text x="241" y="46.4">15</text>
<text x="252.1" y="43.9">14</text>
<text x="252.1" y="46.4">16</text>
<text x="241" y="49">17</text>
<text x="241" y="51.5">19</text>
<text x="252.1" y="49">18</text>
<text x="252.1" y="51.5">20</text>
<text x="241" y="54">21</text>
<text x="241" y="56.6">23</text>
<text x="241" y="59.1">25</text>
<text x="252.1" y="54">22</text>
<text x="252.1" y="56.6">24</text>
<text x="252.1" y="59.1">26</text>
<text x="241" y="61.7">27</text>
<text x="241" y="64.2">29</text>
<text x="252.1" y="61.7">28</text>
<text x="252.1" y="64.2">30</text>
<text x="241" y="66.7">31</text>
<text x="241" y="69.3">33</text>
<text x="241" y="71.8">35</text>
<text x="252.1" y="66.7">32</text>
<text x="252.1" y="69.3">34</text>
<text x="252.1" y="71.8">36</text>
<text x="241" y="74.4">37</text>
<text x="241" y="76.9">39</text>
<text x="252.1" y="74.4">38</text>
<text x="252.1" y="76.9">40</text>
<text x="241" y="79.4">41</text>
<text x="241" y="82">43</text>
<text x="252.1" y="79.4">42</text>
<text x="252.1" y="82">44</text>
<text x="241" y="84.5">45</text>
<text x="241" y="87.1">47</text>
<text x="241" y="89.6">49</text>
<text x="252.1" y="84.5">46</text>
<text x="252.1" y="87.1">48</text>
<text x="252.1" y="89.6">50</text>
<text x="241" y="92.1">51</text>
<text x="241" y="94.7">53</text>
<text x="252.1" y="92.1">52</text>
<text x="252.1" y="94.7">54</text>
<text x="241" y="97.2">55</text>
<text x="241" y="99.8">57</text>
<text x="252.1" y="97.2">56</text>
<text x="252.1" y="99.8">58</text>
<text x="241" y="102.3">59</text>
<text x="241" y="104.8">61</text>
<text x="241" y="107.4">63</text>
<text x="252.1" y="102.3">60</text>
<text x="252.1" y="104.8">62</text>
<text x="252.1" y="107.4">64</text>
<text x="241" y="109.9">65</text>
<text x="241" y="112.5">67</text>
<text x="252.1" y="109.9">66</text>
<text x="252.1" y="112.5">68</text>
<text x="241" y="115">69</text>
<text x="241" y="117.5">71</text>
<text x="252.1" y="115">70</text>
<text x="252.1" y="117.5">72</text>
<text x="241" y="120.1">73</text>
<text x="241" y="122.6">75</text>
<text x="241" y="125.2">77</text>
<text x="252.1" y="120.1">74</text>
<text x="252.1" y="122.6">76</text>
<text x="252.1" y="125.2">78</text>
<text x="241" y="127.7">79</text>
<text x="241" y="130.2">81</text>
<text x="252.1" y="127.7">80</text>
<text x="252.1" y="130.2">82</text>
<text x="241" y="132.8">83</text>
<text x="241" y="135.3">85</text>
<text x="241" y="137.9">87</text>
<text x="252.1" y="132.8">84</text>
<text x="252.1" y="135.3">86</text>
<text x="252.1" y="137.9">88</text>
<text x="241" y="140.4">89</text>
<text x="241" y="142.9">91</text>
<text x="252.1" y="140.4">90</text>
<text x="252.1" y="142.9">92</text>
<text x="241" y="145.5">93</text>
<text x="241" y="148">95</text>
<text x="252.1" y="145.5">94</text>
<text x="252.1" y="148">96</text>
<text x="241" y="150.6">97</text>
<text x="241" y="153.1">99</text>
<text x="251.2" y="153.1">100</text>
<text x="252.1" y="150.6">98</text>
</g>
</svg>
